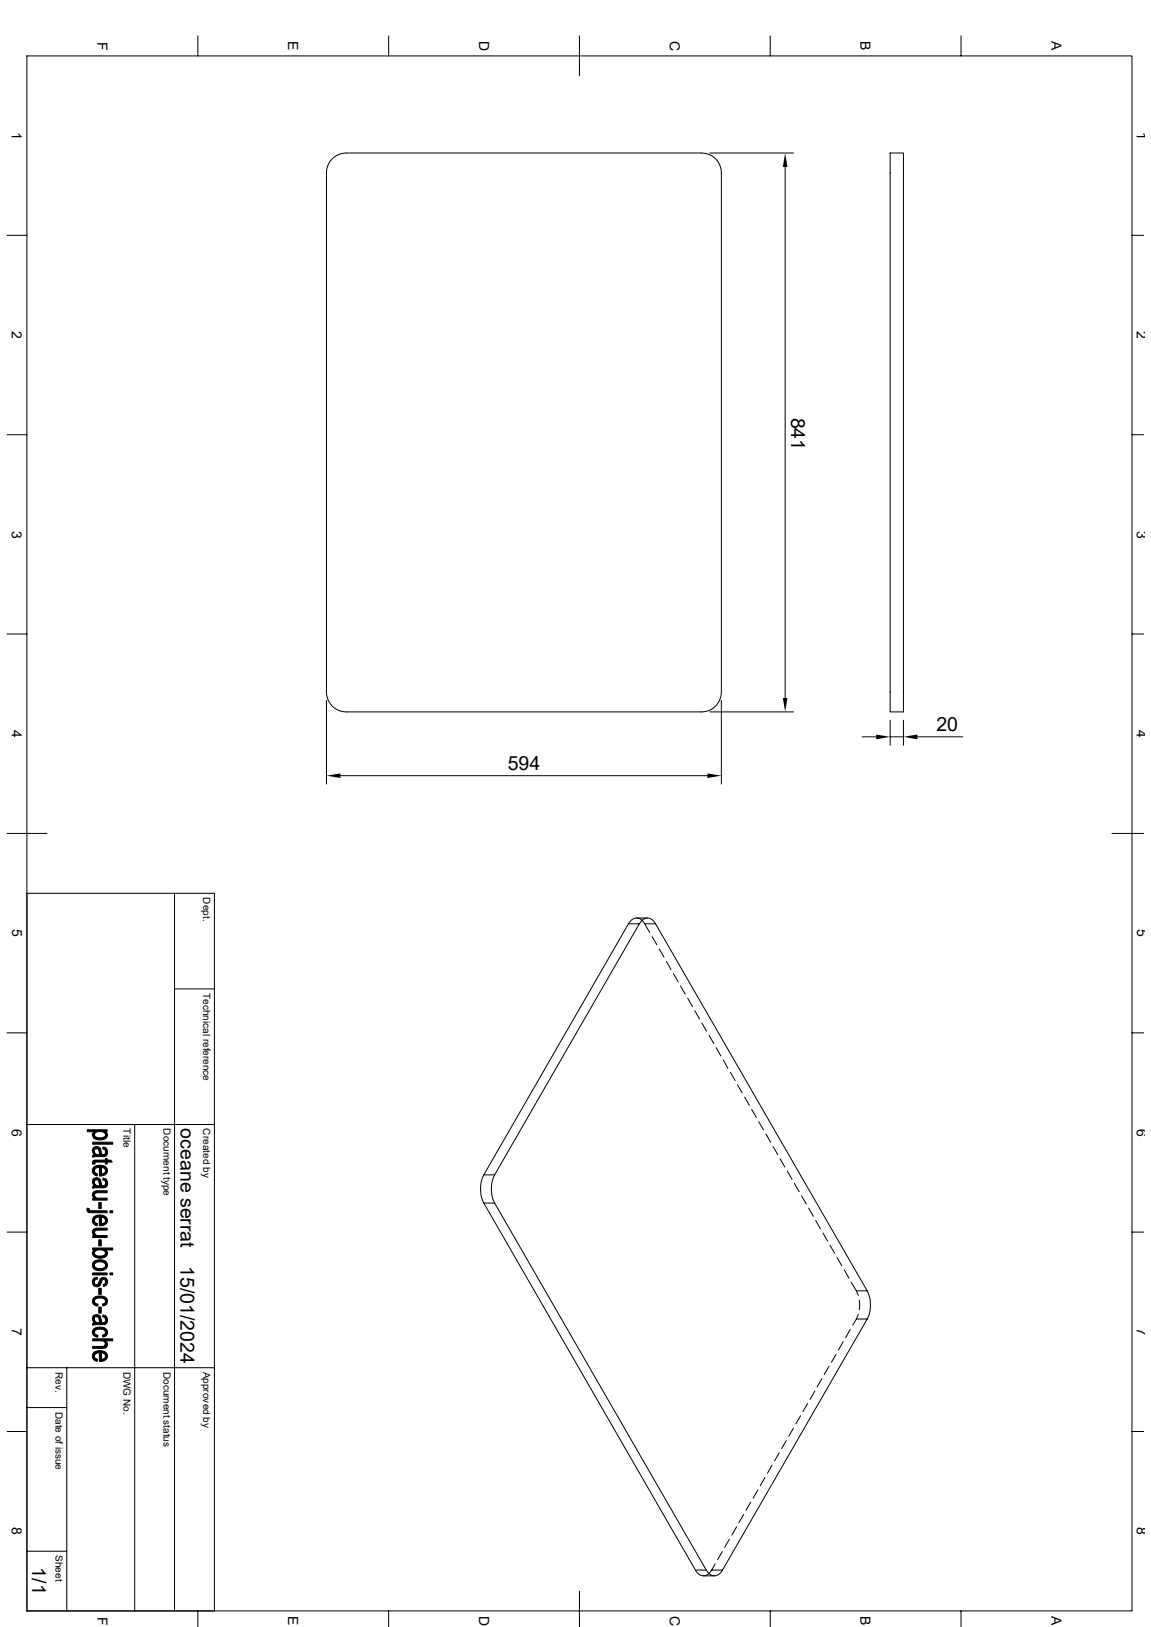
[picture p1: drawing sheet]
<svg xmlns="http://www.w3.org/2000/svg" width="297mm" height="420mm" viewBox="0 0 297 420" stroke-linecap="round" stroke-linejoin="round" font-family="sans-serif">
<g fill="none" stroke="#000" stroke-width=".26">
<path d="M6.9 14.4h285.2v401.4h-285.2zM51.1 9.3v5.1M100.3 9.3v5.1M149.5 9.3v10.3M198.8 9.3v5.1M248 9.3v5.1M183.2 39.5h21.6M229.7 39.5h3.4v144.3h-3.4zM85.7 41l1.7-1.1 2-.4h91.6a5.1 5.1 0 0 1 5.1 5.1v134a5.1 5.1 0 0 1-5.1 5.2h-91.6a5.1 5.1 0 0 1-5.2-5.2v-134l.4-1.9zM202.6 43.1v137.1M1.8 60.7h5.1M292.1 60.7h3"/>
<path d="M1.8 112.2h5.1M292.1 112.2h3M1.8 163.7h5.1M292.1 163.7h3M84.2 180.8v21.6M183.2 183.8h21.6M186.1 180.8v21.6M222.5 190.2h3.6M229.7 185.9v6.5M229.7 190.2h3.4M233.1 185.9v6.5M236.7 190.2h11.7"/>
<path d="M1.8 215.1h10.3M87.8 200.2h94.7M286.9 215.1h8.2M6.9 230.6h48.4v185.2M45 230.6v185.2M162.2 238.5h2.8l-37.4 64.8h-2.8zM164.3 237l-1.2 .4-.9 1.1M164.3 237a2.3 2.3 0 0 1 2.1 1.5M164.3 237h2.8M165 238.5a2.19 2.19 0 0 1 2.1-1.5 2.19 2.19 0 0 1 2.1 1.5M166.4 238.5l1.2 2.2M166.4 238.5h2.8"/>
<path d="M169.2 238.5l54.6 94.7h-2.8M45 255.3h10.3M168.3 241.8l1.2 2.1M170.1 244.9l1.2 2.2M172 248.2l1.1 2.1M173.8 251.3l1.2 2.1M175.6 254.5l1.2 2.1M177.5 257.7l1.2 2.1M1.8 266.6h5.1M179.3 260.9l1.2 2.1M181.1 264.1l1.2 2.1M183 267.3l1.2 2.1"/>
<path d="M184.8 270.4l1.2 2.2M186.6 273.6l1.2 2.2M188.5 276.8l1.2 2.1M190.3 280l1.2 2.1M292.1 266.6h3M6.9 290.3h48.4M34.8 290.3v125.5M192.2 283.2l1.2 2.1M194 286.4l1.2 2.1M195.8 289.6l1.2 2.1M197.7 292.7l1.2 2.2M199.5 296l1.2 2.1"/>
<path d="M201.3 299.1l1.2 2.1M1.8 318.1h5.1M124.8 310.6h2.8l54.6 94.7h-2.7zM124.9 303.3a7.9 7.9 0 0 0 0 7.3M127.7 303.3a7.9 7.9 0 0 0 0 7.3M203.2 302.3l1.2 2.1M205 305.5l1.2 2.1M206.8 308.7l1.3 2.1M208.7 311.9l1.2 2.1M210.5 315l1.2 2.2M212.3 318.3l1.3 2.1M292.1 318.1h3"/>
<path d="M214.2 321.4l1.2 2.2M216 324.6l1.2 2.1M217.8 327.8l1.3 2.1M219.7 331l1.3 2.2M221 333.2l.5 1.2M221.5 339.3l-.5 1.2M221.7 335.7v2.4M223.7 333.2a7.9 7.9 0 0 1 0 7.3M6.9 353.1h48.4M17.2 353.1v62.7M210.3 359.1l-1.3 2.1M212.1 355.9l-1.2 2.1"/>
<path d="M213.9 352.7l-1.2 2.1M215.8 349.5l-1.3 2.2M217.6 346.3l-1.2 2.2M219.4 343.2l-1.2 2.1M221 340.5l-1 1.6M221 340.5h2.8l-37.4 64.8M1.8 369.5h5.1M6.9 363.3h10.3M199.2 378.2l-1.2 2.1M201.1 375l-1.2 2.1M202.9 371.9l-1.2 2.1M204.8 368.6l-1.3 2.2"/>
<path d="M206.6 365.5l-1.2 2.1M208.4 362.3l-1.2 2.1M292.1 369.5h3M188.2 397.3l-1.2 2.2M190.1 394.1l-1.3 2.2M191.9 390.9l-1.2 2.2M193.7 387.8l-1.2 2.1M195.6 384.6l-1.2 2.1M197.4 381.4l-1.2 2.1M6.9 400.4h10.3M51.1 415.8v4.1M100.3 415.8v4.1"/>
<path d="M149.5 410.7v9.2M179.5 405.3a2.45 2.45 0 0 0 2 1.5M181.5 406.8h2.9M182.3 405.3a2.19 2.19 0 0 0 2.1 1.5 2.19 2.19 0 0 0 2-1.5M184.5 403.7l-.9 1.6M186.4 400.5l-1.2 2.1M186.4 405.3h-2.8a2.7 2.7 0 0 1-2.1 1.5M198.8 415.8v4.1M248 415.8v4.1"/>
</g>
<g fill="#000" stroke="#000" stroke-width=".26">
<path d="M23.9 294.9h5.2v.5h-5.2z" fill-rule="evenodd"/>
<path d="M24.1 292.3l.2-.2v1.7a1.04 1.04 0 0 1-.2-1.5z" fill-rule="evenodd"/>
<path d="M24.3 297.1l.1 1z" fill-rule="evenodd"/>
<path d="M24 296.3a1.19 1.19 0 0 1 1.9 .1l-.1 1.6a1.86 1.86 0 0 0-.8-1.5l-.6 .3-.1 1.2a1.3 1.3 0 0 1-.3-1.7z" fill-rule="evenodd"/>
<path d="M26.6 296.1l.6 .2v1l-.1-.4-.6-.4z" fill-rule="evenodd"/>
<path d="M27.2 292.1l.1 .8z" fill-rule="evenodd"/>
<path d="M22.5 291.6h5.1v.5h-.4l-.1 .5a1.86 1.86 0 0 0-2.7 .2l-.1 1v-1.7h-1.8z" fill-rule="evenodd"/>
<path d="M24.4 292.9a1.6 1.6 0 0 0 2.3 .7l.5-.4 .1-1a1.18 1.18 0 0 1 .3 1.4 1.18 1.18 0 0 1-1.3 .6h-1.1l-.9-.4z" fill-rule="evenodd"/>
<path d="M24.4 297.5l.5 .5 .9 .1 .1-1.7 .2 .9a.58 .58 0 0 0 .5 .8 .58 .58 0 0 0 .6-.8v-1a1.25 1.25 0 0 1 .5 1.5 1.25 1.25 0 0 1-1.4 .8l-2.4 .1v-.5l.5-.1z" fill-rule="evenodd"/>
<path d="M24.5 299.5h2.7v-.4h.4v.4h1l.4 .5h-1.4v.5h-.4v-.5h-2.6l-.1 .2z" fill-rule="evenodd"/>
<path d="M22.5 311.9l.5 .1-.1 1-.4-.4z" fill-rule="evenodd"/>
<path d="M24.3 305.1l.1 1.1z" fill-rule="evenodd"/>
<path d="M24 299.7l.5-.2v1h-.6z" fill-rule="evenodd"/>
<path d="M24.4 308.5l.1 .9z" fill-rule="evenodd"/>
<path d="M24.4 318.1l.1 .9z" fill-rule="evenodd"/>
<path d="M24.3 301.2l.1 1.3 .7 .5v.5a1.31 1.31 0 0 1-1.2-.9 1.31 1.31 0 0 1 .4-1.4z" fill-rule="evenodd"/>
<path d="M24.3 314l.1 1.3 .7 .5v.6a1.32 1.32 0 0 1-1.2-.9 1.32 1.32 0 0 1 .4-1.5z" fill-rule="evenodd"/>
<path d="M25.5 310.4h.6v1.6h-.6z" fill-rule="evenodd"/>
<path d="M24 304.4a1.19 1.19 0 0 1 1.9 .1l-.1 1.5a1.86 1.86 0 0 0-.8-1.5l-.3 .1-.4 .4v1a1.3 1.3 0 0 1-.3-1.6z" fill-rule="evenodd"/>
<path d="M24.4 301.1a2.73 2.73 0 0 1 2.8 .1v1l-.2-.5-.8-.4-.1 2.2-.4 .1v-2.3l-1 .3-.3 .6z" fill-rule="evenodd"/>
<path d="M26.6 304.1l.6 .2v1.1l-.1-.5-.6-.3z" fill-rule="evenodd"/>
<path d="M24.3 314a2.91 2.91 0 0 1 2.9 0v1l-.3-.5-.7-.3-.1 2.2h-.4v-2.2l-1 .2-.3 .7z" fill-rule="evenodd"/>
<path d="M24 307.8l.8-.4h2.8v.5l-2.9 .1-.3 .4-.1 .9a1.06 1.06 0 0 1-.3-1.5z" fill-rule="evenodd"/>
<path d="M23.9 309.4h.6l.1-.5 .5 .4h2.5v.5h-3.7z" fill-rule="evenodd"/>
<path d="M23 312.2a.5 .5 0 0 0 .7 .3h3.9v.6l-4.5-.1z" fill-rule="evenodd"/>
<path d="M24.2 317.2l.6-.2h2.8v.5h-2.7l-.3 .2-.3 1.2a1.09 1.09 0 0 1-.1-1.7z" fill-rule="evenodd"/>
<path d="M23.9 319h.6l.1-.4 .7 .3h2.3v.5h-3.7z" fill-rule="evenodd"/>
<path d="M26.2 301.3v1.7h.1l.7-.2 .2-.4v-1.2a1.33 1.33 0 0 1 .4 1.6 1.33 1.33 0 0 1-1.5 .7z" fill-rule="evenodd"/>
<path d="M24.4 305.5l.5 .5 .9 .1 .1-1.6 .2 1a.56 .56 0 0 0 .5 .7 .56 .56 0 0 0 .6-.6v-1.3a1.25 1.25 0 0 1 .5 1.5 1.25 1.25 0 0 1-1.4 .8l-2.4 .1v-.5h.5z" fill-rule="evenodd"/>
<path d="M26.2 314.2v1.7l.6-.2 .3-.3 .1-1.4a1.35 1.35 0 0 1 .4 1.6 1.35 1.35 0 0 1-1.5 .8z" fill-rule="evenodd"/>
<path d="M28.4 312.5h.7v.6h-.7z" fill-rule="evenodd"/>
<path d="M24.4 322.6v.8z" fill-rule="evenodd"/>
<path d="M24.4 329.9l.7-.2v.5l-.5 .2-.2 .6z" fill-rule="evenodd"/>
<path d="M24.2 335.1l.1-.2 .2 1.4 .8 .3-.1 .5a1.26 1.26 0 0 1-1.2-.6 1.26 1.26 0 0 1 .2-1.4z" fill-rule="evenodd"/>
<path d="M25.5 320h.6v1.6h-.6z" fill-rule="evenodd"/>
<path d="M25.5 332.6h.6v1.5h-.6z" fill-rule="evenodd"/>
<path d="M25.5 337.4h.6v1.6h-.6z" fill-rule="evenodd"/>
<path d="M24.1 339.6a1.23 1.23 0 0 1 1.8 .2l-.1 1.5a1.61 1.61 0 0 0-.9-1.4 .52 .52 0 0 0-.6 .6v.9a1.24 1.24 0 0 1-.2-1.8z" fill-rule="evenodd"/>
<path d="M24.4 325.5a3.1 3.1 0 0 1 2.8 .1v1a1.67 1.67 0 0 0-2.6-.5l-.2 .5z" fill-rule="evenodd"/>
<path d="M26.6 339.4l.6 .2v1.1l-.1-.5-.6-.3z" fill-rule="evenodd"/>
<path d="M24.2 330l.1-.1 .1 1.1a.58 .58 0 0 0 .6 .6 .58 .58 0 0 0 .5-.6 1.18 1.18 0 0 1 1.8-1.1l-.1 1a.53 .53 0 0 0-.5-.7 .53 .53 0 0 0-.5 .8 1.22 1.22 0 0 1-1.8 1 1.22 1.22 0 0 1-.2-2z" fill-rule="evenodd"/>
<path d="M26.5 336.6l.6-.2 .1-.5 .1 .9-.8 .3z" fill-rule="evenodd"/>
<path d="M23.9 328.6h3.7v.5h-3.7z" fill-rule="evenodd"/>
<path d="M24.1 322.9l.2-.2 .1 .7a1.61 1.61 0 0 0 2.4 .7l.4-.5v-.9a1.16 1.16 0 0 1 .4 1.4 1.16 1.16 0 0 1-1.3 .6h-.1a1.66 1.66 0 0 1-2.3-1.6z" fill-rule="evenodd"/>
<path d="M24.1 325.8l.2-.2 .1 1a1.58 1.58 0 0 0 2.4 .7l.4-.5v-1.2a1.42 1.42 0 0 1 .3 1.7 1.42 1.42 0 0 1-1.6 .7 1.5 1.5 0 0 1-1.7-.5 1.5 1.5 0 0 1-.1-1.7z" fill-rule="evenodd"/>
<path d="M27.3 329.9a1.2 1.2 0 0 1 .4 1.3 1.2 1.2 0 0 1-1 .9l-.1-.5 .4-.2 .2-.3z" fill-rule="evenodd"/>
<path d="M24.3 334.9a2.49 2.49 0 0 1 3.4 .6v.7l-.4 .6-.1-.9a1.61 1.61 0 0 0-2.4-.7l-.3 .2-.1 .5z" fill-rule="evenodd"/>
<path d="M28.4 328.6h.7v.5h-.7z" fill-rule="evenodd"/>
<path d="M23.9 322.2h5.2v.5h-1.9v.8a1.73 1.73 0 0 0-2.6-.6l-.2 .3v-.6h-.5z" fill-rule="evenodd"/>
<path d="M24.3 340.5l.1 1z" fill-rule="evenodd"/>
<path d="M24.3 349.1l.1 1.2 .7 .6v.5a1.31 1.31 0 0 1-1.2-.9 1.31 1.31 0 0 1 .4-1.4z" fill-rule="evenodd"/>
<path d="M24.2 343.1l.1-.2 .1 1.3 .3 .3 .6 .2-.1 .5a1.24 1.24 0 0 1-1.2-.7 1.24 1.24 0 0 1 .2-1.4z" fill-rule="evenodd"/>
<path d="M23.9 347.6l2.9-.1 .3-.3 .1-.3v1l-3.3 .2z" fill-rule="evenodd"/>
<path d="M24.3 349a2.91 2.91 0 0 1 2.9 0v1.1l-.3-.6-.7-.3-.1 2.2h-.4v-2.2l-1 .3-.3 .6z" fill-rule="evenodd"/>
<path d="M26.5 344.6l.6-.2 .1-.4 .1 .9-.8 .2z" fill-rule="evenodd"/>
<path d="M24.4 340.8l.5 .5 .9 .1 .1-1.6 .2 .9a.58 .58 0 0 0 .5 .7 .58 .58 0 0 0 .6-.7v-1.1a1.25 1.25 0 0 1 .5 1.6 1.25 1.25 0 0 1-1.4 .7l-2.4 .2v-.5l.5-.1z" fill-rule="evenodd"/>
<path d="M24.3 342.9a2.35 2.35 0 0 1 3.4 .8l-.1 .7-.3 .5-.1-.9a1.67 1.67 0 0 0-2.6-.6l-.2 .5z" fill-rule="evenodd"/>
<path d="M27.2 346.1a1.07 1.07 0 0 1 0 1.8z" fill-rule="evenodd"/>
<path d="M26.2 349.2v1.7l.6-.2 .3-.3 .1-1.4a1.35 1.35 0 0 1 .4 1.7 1.35 1.35 0 0 1-1.5 .7z" fill-rule="evenodd"/>
<path d="M23.9 345.6h5.2v.5h-1.9v1.8v-1.2l-.3-.4-.8-.2h-2.2z" fill-rule="evenodd"/>
</g>
<path d="M202.6 39.5l.6 3.6h-1.2zM84.2 200.2l3.6-.6v1.2zM182.5 199.6l3.6 .6-3.6 .6zM202 180.2h1.2l-.6 3.6zM226.1 189.6l3.6 .6-3.6 .6zM233.1 190.2l3.6-.6v1.2z" fill="#000"/>
<g font-size="5">
<text x="204.1" y="107.8" transform="rotate(90 204.1 107.8)">841</text>
<text x="241.6" y="188.7">20</text>
<text x="131" y="198.8">594</text>
<text x="46.6" y="291.3" transform="rotate(90 46.6 291.3)">oceane serrat</text>
<text x="46.6" y="326.9" transform="rotate(90 46.6 326.9)">15/01/2024</text>
<text x="8.3" y="404.6" transform="rotate(90 8.3 404.6)">1/1</text>
</g>
<g font-size="3.6">
<text x="25.1" y="10.8" transform="rotate(90 25.1 10.8)">F</text>
<text x="74.4" y="10.7" transform="rotate(90 74.4 10.7)">E</text>
<text x="123.6" y="10.5" transform="rotate(90 123.6 10.5)">D</text>
<text x="172.8" y="10.5" transform="rotate(90 172.8 10.5)">C</text>
<text x="222.1" y="10.7" transform="rotate(90 222.1 10.7)">B</text>
<text x="271.3" y="10.7" transform="rotate(90 271.3 10.7)">A</text>
<text x="3.1" y="34" transform="rotate(90 3.1 34)">1</text>
<text x="293.4" y="34" transform="rotate(90 293.4 34)">1</text>
<text x="3.1" y="85.5" transform="rotate(90 3.1 85.5)">2</text>
<text x="293.4" y="85.5" transform="rotate(90 293.4 85.5)">2</text>
<text x="3.1" y="136.9" transform="rotate(90 3.1 136.9)">3</text>
<text x="293.4" y="136.9" transform="rotate(90 293.4 136.9)">3</text>
<text x="3.1" y="188.4" transform="rotate(90 3.1 188.4)">4</text>
<text x="293.4" y="188.4" transform="rotate(90 293.4 188.4)">4</text>
<text x="3.1" y="239.9" transform="rotate(90 3.1 239.9)">5</text>
<text x="293.4" y="239.9" transform="rotate(90 293.4 239.9)">5</text>
<text x="3.1" y="291.3" transform="rotate(90 3.1 291.3)">6</text>
<text x="293.4" y="291.3" transform="rotate(90 293.4 291.3)">6</text>
<text x="3.1" y="342.8" transform="rotate(90 3.1 342.8)">7</text>
<text x="293.4" y="342.8" transform="rotate(90 293.4 342.8)">7</text>
<text x="3.1" y="394.3" transform="rotate(90 3.1 394.3)">8</text>
<text x="293.4" y="394.3" transform="rotate(90 293.4 394.3)">8</text>
<text x="25.1" y="417.3" transform="rotate(90 25.1 417.3)">F</text>
<text x="74.4" y="417.2" transform="rotate(90 74.4 417.2)">E</text>
<text x="123.6" y="417.1" transform="rotate(90 123.6 417.1)">D</text>
<text x="172.8" y="417.1" transform="rotate(90 172.8 417.1)">C</text>
<text x="222.1" y="417.2" transform="rotate(90 222.1 417.2)">B</text>
<text x="271.3" y="417.2" transform="rotate(90 271.3 417.2)">A</text>
</g>
<g font-size="2.6">
<text x="52.5" y="231.6" transform="rotate(90 52.5 231.6)">Dept.</text>
<text x="52.5" y="256.3" transform="rotate(90 52.5 256.3)">Technical reference</text>
<text x="31.9" y="291.3" transform="rotate(90 31.9 291.3)">Title</text>
<text x="42.2" y="291.3" transform="rotate(90 42.2 291.3)">Document type</text>
<text x="52.5" y="291.3" transform="rotate(90 52.5 291.3)">Created by</text>
<text x="14.4" y="354.1" transform="rotate(90 14.4 354.1)">Rev.</text>
<text x="31.9" y="354.1" transform="rotate(90 31.9 354.1)">DWG No.</text>
<text x="42.2" y="354.1" transform="rotate(90 42.2 354.1)">Document status</text>
<text x="52.5" y="354.1" transform="rotate(90 52.5 354.1)">Approved by</text>
<text x="14.4" y="364.4" transform="rotate(90 14.4 364.4)">Date of issue</text>
<text x="14.4" y="401.4" transform="rotate(90 14.4 401.4)">Sheet</text>
</g>
</svg>
